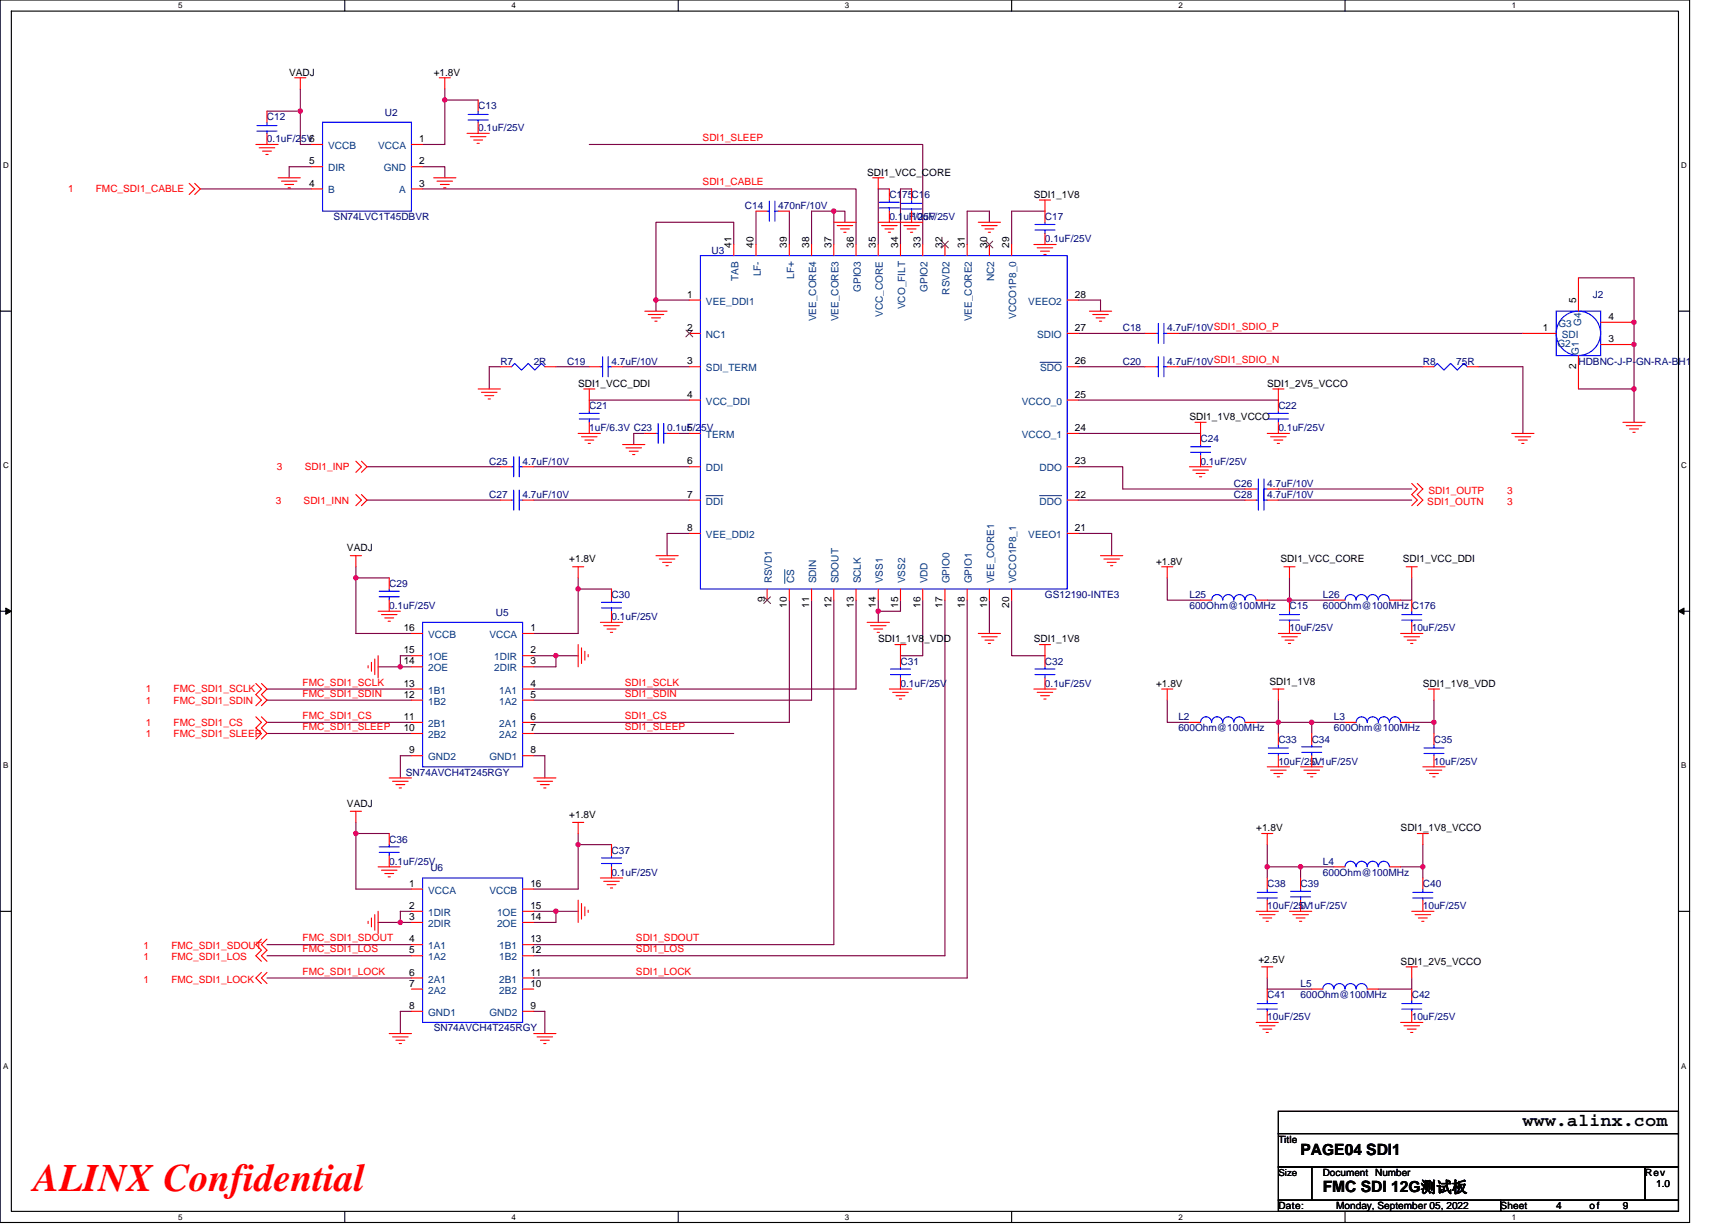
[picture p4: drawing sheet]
<svg xmlns="http://www.w3.org/2000/svg" width="297mm" height="210mm" viewBox="0 0 297 210" stroke-linecap="round" stroke-linejoin="round" font-family="sans-serif">
<path d="M0 0h289.6v209.5h-289.6zM1.9 1.9h285.8v205.7h-285.8z" fill="none" stroke="#000" stroke-width=".19"/>
<g fill="#fff">
<path d="M30.5 .2h.8v1.5h-.8z"/>
<path d="M30.5 207.8h.8v1.6h-.8z"/>
</g>
<path d="M59.1 0v1.9M59.1 207.6v1.9" fill="none" stroke="#000" stroke-width=".19"/>
<g fill="#fff">
<path d="M87.7 .2h.7v1.5h-.7z"/>
<path d="M87.7 207.8h.7v1.6h-.7z"/>
</g>
<path d="M116.2 0v1.9M116.2 207.6v1.9" fill="none" stroke="#000" stroke-width=".19"/>
<g fill="#fff">
<path d="M144.8 .2h.8v1.5h-.8z"/>
<path d="M144.8 207.8h.8v1.6h-.8z"/>
</g>
<path d="M173.4 0v1.9M173.4 207.6v1.9" fill="none" stroke="#000" stroke-width=".19"/>
<g fill="#fff">
<path d="M202 .2h.7v1.5h-.7z"/>
<path d="M202 207.8h.7v1.6h-.7z"/>
</g>
<path d="M230.5 0v1.9M230.5 207.6v1.9" fill="none" stroke="#000" stroke-width=".19"/>
<g fill="#fff">
<path d="M259.1 .2h.8v1.5h-.8z"/>
<path d="M259.1 207.8h.8v1.6h-.8z"/>
<path d="M.5 27.6h1v1.5h-1z"/>
<path d="M288.2 27.6h1v1.5h-1z"/>
<path d="M.5 79.1h1v1.5h-1z"/>
<path d="M288.2 79.1h1v1.5h-1z"/>
</g>
<path d="M0 53.3h1.9M287.7 53.3h1.9" fill="none" stroke="#000" stroke-width=".19"/>
<g fill="#fff">
<path d="M.5 130.5h.9v1.5h-.9z"/>
<path d="M288.2 130.5h.9v1.5h-.9z"/>
</g>
<path d="M0 104.8h1.9M287.7 104.8h1.9" fill="none" stroke="#000" stroke-width=".19"/>
<path d="M1 104.2l.9 .6-.9 .5zM287.7 104.8l.9-.6v1.1z" fill="#000" stroke="#000" stroke-width=".17"/>
<g fill="#fff">
<path d="M.5 181.9h.9v1.6h-.9z"/>
<path d="M288.2 181.9h.9v1.6h-.9z"/>
</g>
<path d="M0 156.2h1.9M287.7 156.2h1.9M219.1 190.5h68.6v3.8h-68.6zM219.1 194.3h68.6v5.7h-68.6zM219.1 200h5.7v5.7h-5.7zM219.1 205.7h38.1v1.9h-38.1zM224.8 200h57.2v5.7h-57.2zM257.2 205.7h30.5v1.9h-30.5zM282 200h5.7v5.7h-5.7z" fill="none" stroke="#000" stroke-width=".19"/>
<g fill="none" stroke="#800040" stroke-width=".19">
<path d="M45.8 19h5.7M51.5 19v5.8h1.9M51.5 15.2v3.8M76.2 17.1v7.7h-3.8M76.2 15.2v1.9h5.8M34.3 32.4h19.1M53.4 28.6h-3.8v1.9M72.4 28.6h3.8v1.9M72.4 32.4h74.3v9.5M101 24.8h57.2v17.1M129.6 36.2v5.7M135.3 36.2v5.7"/>
<path d="M142.9 36.2h-3.8v5.7M142.9 36.2h1.9v1.9M142.9 36.2v5.7M152.4 32.4h-1.9v9.5M156.2 32.4h-1.9v9.5M169.6 38.1v-1.9h-3.8v5.7M179.1 36.2h-5.7v5.7M112.4 51.4v1.9M112.4 51.4h5.7M125.8 41.9v-3.8h-13.4v13.3M184.8 51.4h3.8v1.9M184.8 57.1h11.5"/>
<path d="M202 57.1h59M270.5 47.6h9.6v19.1M85.8 62.9h-1.9v3.8M95.3 62.9h5.7M101 68.6h17.1M106.7 62.9h11.4M110.5 74.3h-1.9v1.9M116.2 74.3h1.9M184.8 74.3h21M184.8 68.6h34.3M184.8 62.9h11.5M202 62.9h41.9"/>
<path d="M253.4 62.9h7.6v11.4M270.5 66.7h9.6M280.1 66.7v5.7M61 97.2v1.9h5.7M61 99.1v9.5h9.5M62.9 80h22.9M62.9 85.7h22.9M91.5 80h26.6M91.5 85.7h26.6M99.1 99.1v1.9M118.1 91.4h-3.8v3.8M184.8 91.4h5.7v3.8"/>
<path d="M184.8 80h7.6v3.8h21M184.8 85.7h28.6M200.1 99.1v3.8h5.7M219.1 83.8h22.9M219.1 85.7h22.9M221 99.1v3.8M242 99.1v3.8h-1.9M45.8 118.1h24.7M64.8 114.3h3.8M68.6 114.3h1.9M70.5 112.4h-1.9v1.9M91.5 112.4h3.8v1.9h-3.8"/>
<path d="M95.3 112.4h3.8M99.1 101v7.6h-7.6M99.1 101h5.7M135.3 102.9v20.9h-43.8M139.1 102.9v17.1h-47.6M142.9 102.9v59h-51.4M146.7 102.9v15.2h-55.2M150.5 102.9v1.9M150.5 104.8v1.9M154.3 102.9v1.9h-3.8M158.2 102.9v9.5h-3.9M162 102.9v60.9h-70.5"/>
<path d="M165.8 102.9v64.7h-74.3M169.6 102.9v5.7M173.4 102.9v9.5h5.7M217.2 102.9h3.8M221 102.9h7.6M45.8 120h24.7M45.8 123.8h24.7M45.8 125.7h24.7M70.5 129.5h-1.9v3.8M91.5 125.7h34.3M91.5 129.5h1.9v3.8M200.1 120v3.8h3.8"/>
<path d="M215.3 123.8h3.8M219.1 120v3.8M219.1 123.8h5.7M219.1 123.8v1.9M224.8 123.8h5.7M224.8 123.8v1.9M242 123.8h3.8M245.8 120v5.7M61 141v1.9h5.7M61 142.9v9.5h9.5M64.8 158.1h3.8M70.5 156.2h-1.9v1.9h1.9"/>
<path d="M91.5 156.2h3.8M95.3 156.2h3.8M95.3 156.2v1.9h-3.8M99.1 144.8v7.6h-7.6M99.1 142.9v1.9M99.1 144.8h5.7M217.2 144.8v3.8M217.2 148.6v1.9M217.2 148.6h5.7M222.9 148.6v1.9M222.9 148.6h5.7M240.1 148.6h3.8"/>
<path d="M243.9 144.8v3.8M243.9 148.6v1.9M45.8 163.8h24.7M45.8 161.9h24.7M45.8 167.6h24.7M70.5 173.4h-1.9v3.8M91.5 173.4h1.9v3.8M217.2 167.6v1.9h7.6M242 167.6v1.9h-5.7"/>
</g>
<g fill="#f0f" stroke="#f0f" stroke-width=".19">
<circle cx="112.4" cy="51.4" r=".38"/>
<circle cx="150.5" cy="104.8" r=".38"/>
<circle cx="142.9" cy="36.2" r=".38"/>
<circle cx="280.1" cy="55.2" r=".38"/>
<circle cx="280.1" cy="59" r=".38"/>
<circle cx="280.1" cy="66.7" r=".38"/>
<circle cx="61" cy="99" r=".38"/>
<circle cx="99.1" cy="101" r=".38"/>
<circle cx="95.3" cy="112.4" r=".38"/>
<circle cx="68.6" cy="114.3" r=".38"/>
<circle cx="61" cy="142.9" r=".38"/>
<circle cx="99.1" cy="144.8" r=".38"/>
<circle cx="95.3" cy="156.2" r=".38"/>
<circle cx="68.6" cy="158.1" r=".38"/>
<circle cx="76.2" cy="17.1" r=".38"/>
<circle cx="51.5" cy="19" r=".38"/>
<circle cx="222.9" cy="148.6" r=".38"/>
<circle cx="217.2" cy="148.6" r=".38"/>
<circle cx="243.9" cy="148.6" r=".38"/>
<circle cx="245.8" cy="123.8" r=".38"/>
<circle cx="224.8" cy="123.8" r=".38"/>
<circle cx="219.1" cy="123.8" r=".38"/>
<circle cx="221" cy="102.9" r=".38"/>
</g>
<g fill="none" stroke="#f00" stroke-width=".19">
<path d="M45.8 19.1v1.9M50.5 13.3h1.9M51.5 13.3v1.9M75.3 13.3h1.9M76.2 13.3v1.9M82 17.1v1.9M32.4 31.4l1 1-1 .9M33.4 31.4l.9 1-.9 .9M43.9 24.8h3.8M44.4 25.3h2.7M45 25.9h1.5M45.6 26.5h.3"/>
<path d="M45.8 22.9v1.9M47.7 30.5h3.8M48.2 31.1h2.7M48.8 31.6h1.5M49.4 32.2h.4M53.4 32.4h1.9M53.4 28.6h1.9M53.4 24.8h1.9M70.5 24.8h1.9M70.5 28.6h1.9M70.5 32.4h1.9M74.3 30.5h3.8"/>
<path d="M74.9 31.1h2.7M75.5 31.6h1.5M76 32.2h.4M80 22.9h3.9M80.6 23.4h2.7M81.2 24h1.5M81.8 24.6h.3M82 21v1.9M129.6 36.2h1.9M133.4 36.2h1.9M142.9 38.1h3.8M143.5 38.7h2.7"/>
<path d="M144.1 39.2h1.5M144.6 39.8h.4M149.6 30.5h1.9M150.5 30.5v1.9M151.1 38.7h2.7M151.7 39.2h1.5M152.2 39.8h.4M152.4 32.4v1.9M152.4 36.2v1.9M154.9 38.7h2.7M155.5 39.2h1.5M156.1 39.8h.3"/>
<path d="M156.2 36.2v1.9M156.2 32.4v1.9M158.2 38.1h-7.7M167.7 38.1h3.8M168.3 38.7h2.6M168.8 39.2h1.5M169.4 39.8h.4M178.2 34.3h1.9M179.1 34.3v3.8M110.5 53.3h3.8M111.1 53.9h2.7M111.7 54.5h1.5"/>
<path d="M112.2 55.1h.4M118.1 51.4h2M118.1 57.1h2M125.8 41.9v1.9M129.6 41.9v1.9M135.3 41.9v1.9M139.1 41.9v1.9M142.9 41.9v1.9M146.7 41.9v1.9M150.5 41.9v1.9M154.3 41.9v1.9M158.2 41.9v1.9"/>
<path d="M162 41.9v1.9M165.8 41.9v1.9M169.6 41.9v1.9M173.4 41.9v1.9M177.2 41.9h3.8M177.8 42.5h2.6M178.3 43.1h1.6M178.9 43.6h.4M179.1 40v1.9M182.9 57.1h1.9M182.9 51.4h1.9M186.7 53.3h3.8"/>
<path d="M187.3 53.9h2.7M187.9 54.5h1.5M188.4 55.1h.4M196.3 57.1h1.9M200.1 57.1h1.9M261 57.1h5.7M270.5 47.6v5.7M274.4 59.1h5.7M274.4 55.2h5.7M61 79.1l1 .9-1 1M62 79.1l.9 .9-.9 1M82 66.7h3.8"/>
<path d="M82.5 67.2h2.7M83.1 67.8h1.5M83.7 68.4h.3M85.8 62.9h1.9M93.4 62.9h1.9M99.1 74.3h3.8M99.7 74.9h2.6M100.1 66.7h1.9M100.2 75.4h1.6M100.8 76h.4M101 66.7v3.8M101 62.9h1.9"/>
<path d="M101 72.4v1.9M104.8 62.9h1.9M106.7 76.2h3.8M107.3 76.8h2.7M107.9 77.3h1.5M108.4 77.9h.4M110.5 74.3h1.9M114.3 74.3h1.9M118.1 62.9h2M118.1 68.6h2M118.1 74.3h2M182.9 74.3h1.9"/>
<path d="M182.9 68.6h1.9M182.9 62.9h1.9M196.3 62.9h1.9M200.1 62.9h1.9M204.8 72.4h1.9M205.8 72.4v3.8M205.8 78.1v1.9M217.2 74.3h3.8M217.8 74.9h2.6M218.2 66.7h1.9M218.4 75.4h1.5M218.9 76h.4"/>
<path d="M219.1 72.4v1.9M219.1 66.7v3.8M243.9 62.9h1.9M251.5 62.9h1.9M259.1 74.3h3.8M259.7 74.9h2.7M260.3 75.4h1.5M260.8 76h.4M270.5 61v5.7M278.2 72.4h3.8M278.7 73h2.7M279.3 73.5h1.5"/>
<path d="M279.9 74.1h.4M60 95.2h2M61 95.2v2M61 84.8l1 .9-1 1M62 84.8l.9 .9-.9 1M66.7 99.1v1.9M85.8 80h1.9M85.8 85.7h1.9M89.6 80h1.9M89.6 85.7h1.9M98.1 97.2h2M99.1 97.2v1.9"/>
<path d="M112.4 95.2h3.8M113 95.8h2.7M113.6 96.4h1.5M114.1 97h.4M118.1 80h2M118.1 85.7h2M118.1 91.4h2M182.9 91.4h1.9M182.9 85.7h1.9M182.9 80h1.9M188.6 95.2h3.8M189.2 95.8h2.7"/>
<path d="M189.8 96.4h1.5M190.3 97h.4M199.1 97.2h1.9M200.1 97.2v1.9M203.9 80h3.8M204.4 80.6h2.7M205 81.2h1.5M205.6 81.7h.4M213.4 83.8h1.9M213.4 85.7h1.9M217.2 83.8h1.9M217.2 85.7h1.9"/>
<path d="M220.1 97.2h1.9M221 97.2v1.9M241 97.2h1.9M242 97.2v1.9M242 82.9l.9 .9-.9 1 .9 .9-.9 1M242.9 82.9l1 .9-1 1 1 .9-1 1M43.9 117.2l.9 .9-.9 1 .9 .9-.9 1M44.8 117.2l1 .9-1 1 1 .9-1 1M63.1 114.1v.4M63.7 113.5v1.6M64.2 113v2.6M64.8 104.8h3.8"/>
<path d="M64.8 112.4v3.8M65.4 105.3h2.6M66 105.9h1.5M66.5 106.5h.4M66.7 102.9v1.9M70.5 118.1h1.9M70.5 114.3h1.9M70.5 112.4h1.9M70.5 108.6h1.9M89.6 108.6h1.9M89.6 112.4h1.9M89.6 114.3h1.9"/>
<path d="M89.6 118.1h1.9M99.1 110.5v3.8M99.7 111.1v2.6M100.2 111.6v1.6M100.8 112.2v.4M102.9 106.7h3.8M103.5 107.3h2.6M104.1 107.8h1.5M104.6 108.4h.4M104.8 101v1.9M104.8 104.8v1.9M131.5 101v1.9"/>
<path d="M135.3 101v1.9M139.1 101v1.9M142.9 101v1.9M146.7 101v1.9M148.6 106.7h3.8M149.2 107.3h2.7M149.8 107.8h1.5M150.3 108.4h.4M150.5 101v1.9M152.4 118.1h3.8M153 118.7h2.7M153.4 110.5h1.9"/>
<path d="M153.6 119.3h1.5M154.2 119.8h.3M154.3 110.5v3.8M154.3 101v1.9M154.3 116.2v1.9M158.2 101v1.9M162 101v1.9M165.8 101v1.9M167.7 108.6h3.8M168.3 109.2h2.6M168.8 109.7h1.5M169.4 110.3h.4"/>
<path d="M169.6 101v1.9M173.4 101v1.9M177.2 118.1h3.8M177.8 118.7h2.6M178.2 110.5h1.9M178.3 119.3h1.6M178.9 119.8h.4M179.1 110.5v3.8M179.1 116.2v1.9M199.1 118.1h1.9M200.1 118.1v1.9M205.8 102.9h1.9"/>
<path d="M215.3 102.9h1.9M218.2 118.1h1.9M219.1 118.1v1.9M219.1 108.6h3.8M219.7 109.2h2.7M220.3 109.7h1.5M220.8 110.3h.4M221 106.7v1.9M221 102.9v1.9M228.6 102.9h1.9M238.2 102.9h1.9M240.1 108.6h3.8"/>
<path d="M240.6 109.2h2.7M241.2 109.7h1.5M241.8 110.3h.4M242 106.7v1.9M242 102.9v1.9M244.8 118.1h1.9M245.8 118.1v1.9M43.9 122.9l.9 .9-.9 1 .9 .9-.9 1M44.8 122.9l1 .9-1 1 1 .9-1 1M60 139.1h2M61 139.1v1.9M66.7 133.3h3.8"/>
<path d="M67.3 133.9h2.7M67.9 134.5h1.5M68.4 135.1h.4M70.5 129.5h1.9M70.5 125.7h1.9M70.5 123.8h1.9M70.5 120h1.9M89.6 120h1.9M89.6 123.8h1.9M89.6 125.7h1.9M89.6 129.5h1.9M91.5 133.3h3.8"/>
<path d="M92.1 133.9h2.6M92.6 134.5h1.5M93.2 135.1h.4M203.9 123.8h1.9M213.4 123.8h1.9M217.2 131.4h3.8M217.8 132h2.6M218.4 132.6h1.5M218.9 133.2h.4M219.1 129.5v1.9M219.1 125.7v1.9M222.9 131.4h3.8"/>
<path d="M223.5 132h2.7M224.1 132.6h1.5M224.6 133.2h.4M224.8 125.7v1.9M224.8 129.5v1.9M230.5 123.8h1.9M240.1 123.8h1.9M243.9 131.4h3.8M244.5 132h2.6M245 132.6h1.5M245.6 133.2h.4M245.8 129.5v1.9"/>
<path d="M245.8 125.7v1.9M63.1 157.9v.4M63.7 157.4v1.5M64.2 156.8v2.6M64.8 148.6h3.8M64.8 156.2v3.8M65.4 149.2h2.6M66 149.7h1.5M66.5 150.3h.4M66.7 142.9v1.9M66.7 146.7v1.9M70.5 152.4h1.9"/>
<path d="M70.5 156.2h1.9M70.5 158.1h1.9M89.6 158.1h1.9M89.6 156.2h1.9M89.6 152.4h1.9M98.1 141h2M99.1 141v1.9M99.1 154.3v3.8M99.7 154.9v2.6M100.2 155.4v1.6M100.8 156v.4M102.9 150.5h3.8"/>
<path d="M103.5 151.1h2.6M104.1 151.6h1.5M104.6 152.2h.4M104.8 144.8v1.9M104.8 148.6v1.9M215.3 156.2h3.8M215.9 156.8h2.6M216.3 142.9h1.9M216.4 157.4h1.6M217 157.9h.4M217.2 142.9v1.9M217.2 154.3v1.9"/>
<path d="M217.2 150.5v1.9M221 156.2h3.8M221.6 156.8h2.7M222.2 157.4h1.5M222.7 157.9h.4M222.9 150.5v1.9M222.9 154.3v1.9M228.6 148.6h1.9M238.2 148.6h1.9M242 156.2h3.8M242.5 156.8h2.7M242.9 142.9h1.9"/>
<path d="M243.1 157.4h1.5M243.7 157.9h.4M243.9 154.3v1.9M243.9 150.5v1.9M243.9 142.9v1.9M44.8 161l-.9 .9 .9 1-.9 .9 .9 1M44.8 166.7l-.9 .9 .9 1M45.8 161l-1 .9 1 1-1 .9 1 1M45.8 166.7l-1 .9 1 1M66.7 177.2h3.8M67.3 177.7h2.7M67.9 178.3h1.5"/>
<path d="M68.4 178.9h.4M70.5 161.9h1.9M70.5 163.8h1.9M70.5 167.6h1.9M70.5 169.5h1.9M70.5 173.4h1.9M89.6 173.4h1.9M89.6 169.5h1.9M89.6 167.6h1.9M89.6 163.8h1.9M89.6 161.9h1.9M91.5 177.2h3.8"/>
<path d="M92.1 177.7h2.6M92.6 178.3h1.5M93.2 178.9h.4M215.3 175.3h3.8M215.9 175.8h2.6M216.3 165.7h1.9M216.4 176.4h1.6M217 177h.4M217.2 165.7v1.9M217.2 173.4v1.9M217.2 169.5v1.9M224.8 169.5h1.9"/>
<path d="M234.4 169.5h1.9M240.1 175.3h3.8M240.6 175.8h2.7M241 165.7h1.9M241.2 176.4h1.5M241.8 177h.4M242 165.7v1.9M242 173.4v1.9M242 169.5v1.9"/>
</g>
<g fill="none" stroke="#00f" stroke-width=".19">
<path d="M80.2 19.6h3.5M82 19.1v.5M44 21.5h3.5M44 22.5h3.5M45.8 22.5v.4M45.8 21v.5M55.3 21h15.2v15.2h-15.2zM80.2 20.6h3.5M82 20.6v.4M131.5 36.2h.4M131.9 34.5v3.4M132.8 36.2h.6"/>
<path d="M132.8 34.5v3.4M150.7 35.6h3.5M150.7 34.7h3.5M152.4 34.3v.4M152.4 35.6v.6M154.5 34.9h3.5M154.5 35.8h3.5M156.2 35.8v.4M156.2 34.3v.6M177.4 39.4h3.4M177.4 38.5h3.4M179.1 38.1v.4"/>
<path d="M179.1 39.4v.6M120.1 43.8h62.8v57.2h-62.8zM198.2 57.1h.3M198.5 55.4v3.5M199.5 57.1h.6M199.5 55.4v3.5M266.7 53.3h7.7v7.7h-7.7zM87.7 62.9l.5-.6 1.2 1.1 1.1-1.1 1.2 1.1 1.1-1.1 .6 .6M88.1 78.3v3.4M89 78.3v3.4M99.3 71.8h3.4M99.3 70.9h3.4"/>
<path d="M101 70.5v.4M101 71.8v.6M102.9 62.9h.4M103.3 61.2v3.4M104.2 62.9h.6M104.2 61.2v3.4M112.4 74.3h.4M112.8 72.6v3.4M113.8 74.3h.5M113.8 72.6v3.4M198.2 62.9h.3M198.5 61.2v3.4"/>
<path d="M199.5 62.9h.6M199.5 61.2v3.4M204.1 77.5h3.4M204.1 76.6h3.4M205.8 76.2v.4M205.8 77.5v.6M217.4 71.8h3.4M217.4 70.9h3.4M219.1 70.5v.4M219.1 71.8v.6M245.8 62.9l.6-.6 1.1 1.1 1.1-1.1 1.2 1.1 1.1-1.1 .6 .6M87.7 80h.4"/>
<path d="M87.7 85.7h.4M88.1 84v3.4M89 84v3.4M89 80h.6M89 85.7h.6M215.3 83.8h.4M215.3 85.7h.4M215.7 82.1v3.4M215.7 84v3.4M216.6 83.8h.6M216.6 85.7h.6M216.6 82.1v3.4"/>
<path d="M216.6 84v3.4M65 102.3h3.4M65 101.3h3.4M66.7 101v.3M66.7 102.3v.6M72.4 106.7h17.2v24.7h-17.2zM103.1 104.2h3.4M103.1 103.3h3.4M104.8 102.9v.4M104.8 104.2v.6M152.6 115.6h3.5M152.6 114.7h3.5"/>
<path d="M154.3 114.3v.4M154.3 115.6v.6M177.4 115.6h3.4M177.4 114.7h3.4M179.1 114.3v.4M179.1 115.6v.6M207.7 102.8a.94 .94 0 0 1 .9-.9 .94 .94 0 0 1 1 .9 .95 .95 0 0 1 .9-.9 .95 .95 0 0 1 1 .9M211.5 102.8a.94 .94 0 0 1 .9-.9 .94 .94 0 0 1 1 .9 .95 .95 0 0 1 .9-.9 .95 .95 0 0 1 1 .9M219.3 105.3h3.4M219.3 106.3h3.4M221 106.3v.4M221 104.8v.5"/>
<path d="M230.5 102.8a.94 .94 0 0 1 1-.9 .94 .94 0 0 1 .9 .9M232.4 102.8a.94 .94 0 0 1 1-.9 .94 .94 0 0 1 .9 .9 .95 .95 0 0 1 1-.9 .95 .95 0 0 1 .9 .9M236.3 102.8a.94 .94 0 0 1 .9-.9 .94 .94 0 0 1 .9 .9M240.3 105.3h3.4M240.3 106.3h3.4M242 106.3v.4M242 104.8v.5M205.8 123.8a.94 .94 0 0 1 .9-.9 .94 .94 0 0 1 1 .9M207.7 123.8a.94 .94 0 0 1 .9-.9 .94 .94 0 0 1 1 .9 .95 .95 0 0 1 .9-.9 .95 .95 0 0 1 1 .9M211.5 123.8a.94 .94 0 0 1 .9-.9 .94 .94 0 0 1 1 .9M217.4 128.2h3.4M217.4 129.2h3.4"/>
<path d="M219.1 129.2v.3M219.1 127.6v.6M223.1 129h3.4M223.1 128h3.4M224.8 127.6v.4M224.8 129v.5M232.4 123.8a.94 .94 0 0 1 1-.9 .94 .94 0 0 1 .9 .9 .95 .95 0 0 1 1-.9 .95 .95 0 0 1 .9 .9M236.3 123.8a.94 .94 0 0 1 .9-.9 .94 .94 0 0 1 .9 .9 .95 .95 0 0 1 1-.9 .95 .95 0 0 1 .9 .9M244.1 128.2h3.4M244.1 129.2h3.4M245.8 129.2v.3M245.8 127.6v.6"/>
<path d="M65 146.1h3.4M65 145.2h3.4M66.7 144.8v.4M66.7 146.1v.6M72.4 150.5h17.2v24.8h-17.2zM103.1 148h3.4M103.1 147.1h3.4M104.8 146.7v.4M104.8 148v.6M215.5 153h3.4M215.5 153.9h3.4M217.2 153.9v.4"/>
<path d="M217.2 152.4v.6M221.2 153.7h3.4M221.2 152.8h3.4M222.9 152.4v.4M222.9 153.7v.6M230.5 148.6a.94 .94 0 0 1 1-1 .94 .94 0 0 1 .9 1M232.4 148.6a.94 .94 0 0 1 1-1 .94 .94 0 0 1 .9 1 .95 .95 0 0 1 1-1 .95 .95 0 0 1 .9 1M236.3 148.6a.94 .94 0 0 1 .9-1 .94 .94 0 0 1 .9 1M242.2 153h3.4M242.2 153.9h3.4M243.9 153.9v.4M243.9 152.4v.6"/>
<path d="M215.5 172h3.4M215.5 173h3.4M217.2 173v.4M217.2 171.4v.6M226.7 169.5a.94 .94 0 0 1 1-.9 .94 .94 0 0 1 .9 .9M228.6 169.5a.94 .94 0 0 1 1-.9 .94 .94 0 0 1 .9 .9 .95 .95 0 0 1 1-.9 .95 .95 0 0 1 .9 .9M232.4 169.5a.94 .94 0 0 1 1-.9 .94 .94 0 0 1 .9 .9M240.3 172h3.4M240.3 173h3.4M242 173v.4M242 171.4v.6"/>
<circle cx="270.5" cy="57.1" r="3.8"/>
</g>
<path d="M117.6 56.6l1.1 1.1M118.7 56.6l-1.1 1.1M161.4 41.3l1.2 1.2M162.5 41.3l-1.1 1.2M169 41.3l1.2 1.2M170.2 41.3l-1.2 1.2M130.9 102.3l1.2 1.2M132.1 102.3l-1.2 1.2" fill="none" stroke="#804000" stroke-width=".17"/>
<path d="M178.3 62.1h3.7M121 85h2.9M134.5 97.6v2.4M178.2 85h3.8" fill="none" stroke="#004080" stroke-width=".17"/>
<text font-size="6.7" fill="#f00" x="5.8" y="204.1">ALINX Confidential</text>
<text font-size="3" x="261" y="193.1">www.alinx.com</text>
<g font-size="2.7">
<text x="222.9" y="197.9">PAGE04 SDI1</text>
<text x="226.7" y="204.4">FMC SDI 12G测试板</text>
</g>
<g font-size="1.7">
<text x="49.6" y="13">VADJ</text>
<text x="74.3" y="13">+1.8V</text>
<text x="53" y="28.2">5</text>
<text x="71.9" y="28.2">2</text>
<text x="71.9" y="24.4">1</text>
<text x="53" y="32">4</text>
<text x="71.9" y="32">3</text>
<text x="148.6" y="30.1">SDI1_VCC_CORE</text>
<text x="177.2" y="33.9">SDI1_1V8</text>
<text x="125.4" y="42.5" transform="rotate(-90 125.4 42.5)">41</text>
<text x="129.2" y="42.5" transform="rotate(-90 129.2 42.5)">40</text>
<text x="134.9" y="42.5" transform="rotate(-90 134.9 42.5)">39</text>
<text x="138.7" y="42.5" transform="rotate(-90 138.7 42.5)">38</text>
<text x="142.5" y="42.5" transform="rotate(-90 142.5 42.5)">37</text>
<text x="146.3" y="42.5" transform="rotate(-90 146.3 42.5)">36</text>
<text x="150.1" y="42.5" transform="rotate(-90 150.1 42.5)">35</text>
<text x="153.9" y="42.5" transform="rotate(-90 153.9 42.5)">34</text>
<text x="157.8" y="42.5" transform="rotate(-90 157.8 42.5)">33</text>
<text x="161.6" y="42.5" transform="rotate(-90 161.6 42.5)">32</text>
<text x="165.4" y="42.5" transform="rotate(-90 165.4 42.5)">31</text>
<text x="169.2" y="42.5" transform="rotate(-90 169.2 42.5)">30</text>
<text x="173" y="42.5" transform="rotate(-90 173 42.5)">29</text>
<text x="117.8" y="51">1</text>
<text x="184.3" y="51">28</text>
<text x="270.1" y="52" transform="rotate(-90 270.1 52)">5</text>
<text x="117.8" y="56.7">2</text>
<text x="184.3" y="56.7">27</text>
<text x="264.5" y="56.7">1</text>
<text x="275.7" y="58.7">3</text>
<text x="275.7" y="54.8">4</text>
<text x="117.8" y="62.5">3</text>
<text x="184.3" y="62.5">26</text>
<text x="270.1" y="63.2" transform="rotate(-90 270.1 63.2)">2</text>
<text x="99.1" y="66.3">SDI1_VCC_DDI</text>
<text x="117.8" y="68.2">4</text>
<text x="184.3" y="68.2">25</text>
<text x="217.2" y="66.3">SDI1_2V5_VCCO</text>
<text x="117.8" y="73.9">5</text>
<text x="184.3" y="73.9">24</text>
<text x="203.9" y="72">SDI1_1V8_VCCO</text>
<text x="117.8" y="79.6">6</text>
<text x="184.3" y="79.6">23</text>
<text x="117.8" y="85.3">7</text>
<text x="184.3" y="85.3">22</text>
<text x="59.5" y="94.5">VADJ</text>
<text x="117.8" y="91">8</text>
<text x="184.3" y="91">21</text>
<text x="97.6" y="96.4">+1.8V</text>
<text x="198.2" y="96.8">+1.8V</text>
<text x="219.5" y="96.4">SDI1_VCC_CORE</text>
<text x="240.4" y="96.4">SDI1_VCC_DDI</text>
<text x="131.1" y="103.3" transform="rotate(-90 131.1 103.3)">9</text>
<text x="134.9" y="104.2" transform="rotate(-90 134.9 104.2)">10</text>
<text x="138.7" y="104.2" transform="rotate(-90 138.7 104.2)">11</text>
<text x="142.5" y="104.2" transform="rotate(-90 142.5 104.2)">12</text>
<text x="146.3" y="104.2" transform="rotate(-90 146.3 104.2)">13</text>
<text x="150.1" y="104.2" transform="rotate(-90 150.1 104.2)">14</text>
<text x="153.9" y="104.2" transform="rotate(-90 153.9 104.2)">15</text>
<text x="157.8" y="104.2" transform="rotate(-90 157.8 104.2)">16</text>
<text x="161.6" y="104.2" transform="rotate(-90 161.6 104.2)">17</text>
<text x="165.4" y="104.2" transform="rotate(-90 165.4 104.2)">18</text>
<text x="169.2" y="104.2" transform="rotate(-90 169.2 104.2)">19</text>
<text x="173" y="104.2" transform="rotate(-90 173 104.2)">20</text>
<text x="69.2" y="113.9">14</text>
<text x="69.2" y="112">15</text>
<text x="69.2" y="108.2">16</text>
<text x="90.9" y="112">2</text>
<text x="90.9" y="113.9">3</text>
<text x="90.9" y="108.2">1</text>
<text x="150.5" y="110.1">SDI1_1V8_VDD</text>
<text x="177.2" y="110.1">SDI1_1V8</text>
<text x="69.2" y="119.6">12</text>
<text x="69.2" y="117.7">13</text>
<text x="90.9" y="117.7">4</text>
<text x="90.9" y="119.6">5</text>
<text x="198.2" y="117.8">+1.8V</text>
<text x="217.6" y="117.4">SDI1_1V8</text>
<text x="243.9" y="117.8">SDI1_1V8_VDD</text>
<text x="69.2" y="125.3">10</text>
<text x="69.2" y="123.4">11</text>
<text x="90.9" y="123.4">6</text>
<text x="90.9" y="125.3">7</text>
<text x="70.1" y="129.1">9</text>
<text x="90.9" y="129.1">8</text>
<text x="59.5" y="138.3">VADJ</text>
<text x="97.6" y="140.2">+1.8V</text>
<text x="215.3" y="142.5">+1.8V</text>
<text x="240.1" y="142.5">SDI1_1V8_VCCO</text>
<text x="70.1" y="152">1</text>
<text x="70.1" y="155.8">2</text>
<text x="90.9" y="155.8">15</text>
<text x="90.9" y="152">16</text>
<text x="70.1" y="157.7">3</text>
<text x="70.1" y="161.5">4</text>
<text x="90.9" y="157.7">14</text>
<text x="90.9" y="161.5">13</text>
<text x="70.1" y="163.4">5</text>
<text x="70.1" y="167.2">6</text>
<text x="90.9" y="167.2">11</text>
<text x="90.9" y="163.4">12</text>
<text x="215.7" y="165">+2.5V</text>
<text x="240.1" y="165.4">SDI1_2V5_VCCO</text>
<text x="70.1" y="169.1">7</text>
<text x="70.1" y="173">8</text>
<text x="90.9" y="169.1">10</text>
<text x="90.9" y="173">9</text>
<text x="219.1" y="195.9">Title</text>
<text x="219.1" y="201.5">Size</text>
<text x="226.7" y="201.6">Document Number</text>
<text x="282" y="201.6">Rev</text>
<text x="283.9" y="203.5">1.0</text>
<text x="219.1" y="207.3">Date:</text>
<text x="229" y="207.3">Monday, September 05, 2022</text>
<text x="257.2" y="207.3">Sheet</text>
<text x="266.7" y="207.3">4</text>
<text x="272.5" y="207.3">of</text>
<text x="278.2" y="207.3">9</text>
</g>
<g font-size="1.7" fill="#000080">
<text x="45.8" y="20.6">C12</text>
<text x="66" y="19.8">U2</text>
<text x="82" y="18.7">C13</text>
<text x="82" y="22.5">0.1uF/25V</text>
<text x="45.8" y="24.4">0.1uF/25V6</text>
<text x="127.7" y="35.8">C14</text>
<text x="133.4" y="35.8">470nF/10V</text>
<text x="152.4" y="33.9">C175C16</text>
<text x="57.2" y="37.7">SN74LVC1T45DBVR</text>
<text x="152.4" y="37.7">0.1uF/25V</text>
<text x="156.2" y="37.7">10uF/25V</text>
<text x="179.1" y="37.7">C17</text>
<text x="179.1" y="41.6">0.1uF/25V</text>
<text x="122" y="43.5">U3</text>
<text x="273" y="51.1">J2</text>
<text x="192.4" y="56.8">C18</text>
<text x="200.1" y="56.8">4.7uF/10VSDI1_SDIO_P</text>
<text x="85.8" y="62.5">R7</text>
<text x="91.5" y="62.5">2R</text>
<text x="97.2" y="62.5">C19</text>
<text x="104.8" y="62.5">4.7uF/10V</text>
<text x="192.4" y="62.5">C20</text>
<text x="200.1" y="62.5">4.7uF/10VSDI1_SDIO_N</text>
<text x="243.9" y="62.5">R8</text>
<text x="249.6" y="62.5">75R</text>
<text x="270.5" y="62.5">HDBNC-J-P-GN-RA-BH1</text>
<text x="101" y="70.1">C21</text>
<text x="219.1" y="70.1">C22</text>
<text x="101" y="73.9">1uF/6.3V C23</text>
<text x="114.3" y="73.9">0.1uF/25V</text>
<text x="205.8" y="75.8">C24</text>
<text x="219.1" y="73.9">0.1uF/25V</text>
<text x="83.9" y="79.7">C25</text>
<text x="89.6" y="79.7">4.7uF/10V</text>
<text x="205.8" y="79.7">0.1uF/25V</text>
<text x="211.5" y="83.5">C26</text>
<text x="217.2" y="83.5">4.7uF/10V</text>
<text x="83.9" y="85.4">C27</text>
<text x="89.6" y="85.4">4.7uF/10V</text>
<text x="211.5" y="85.4">C28</text>
<text x="217.2" y="85.4">4.7uF/10V</text>
<text x="66.7" y="100.6">C29</text>
<text x="66.7" y="104.4">0.1uF/25V</text>
<text x="85" y="105.6">U5</text>
<text x="104.8" y="102.5">C30</text>
<text x="104.8" y="106.3">0.1uF/25V</text>
<text x="179.1" y="102.5">GS12190-INTE3</text>
<text x="203.9" y="102.5">L25</text>
<text x="203.9" y="104.4">600Ohm@100MHz</text>
<text x="221" y="104.4">C15</text>
<text x="226.7" y="102.5">L26</text>
<text x="226.7" y="104.4">600Ohm@100MHz C176</text>
<text x="154.3" y="113.9">C31</text>
<text x="179.1" y="113.9">C32</text>
<text x="221" y="108.2">10uF/25V</text>
<text x="242" y="108.2">10uF/25V</text>
<text x="154.3" y="117.8">0.1uF/25V</text>
<text x="179.1" y="117.8">0.1uF/25V</text>
<text x="202" y="123.5">L2</text>
<text x="202" y="125.4">600Ohm@100MHz</text>
<text x="228.6" y="123.5">L3</text>
<text x="228.6" y="125.4">600Ohm@100MHz</text>
<text x="219.1" y="127.3">C33</text>
<text x="219.1" y="131.1">10uF/25V</text>
<text x="224.8" y="127.3">C34</text>
<text x="224.8" y="131.1">0.1uF/25V</text>
<text x="245.8" y="127.3">C35</text>
<text x="245.8" y="131.1">10uF/25V</text>
<text x="69.6" y="133">SN74AVCH4T245RGY</text>
<text x="66.7" y="144.4">C36</text>
<text x="66.7" y="148.2">0.1uF/25V</text>
<text x="73.8" y="149.4">U6</text>
<text x="104.8" y="146.3">C37</text>
<text x="226.7" y="148.2">L4</text>
<text x="104.8" y="150.1">0.1uF/25V</text>
<text x="217.2" y="152">C38</text>
<text x="217.2" y="155.9">10uF/25V</text>
<text x="222.9" y="152">C39</text>
<text x="222.9" y="155.9">0.1uF/25V</text>
<text x="226.7" y="150.1">600Ohm@100MHz</text>
<text x="243.9" y="152">C40</text>
<text x="243.9" y="155.9">10uF/25V</text>
<text x="217.2" y="171.1">C41</text>
<text x="222.9" y="169.2">L5</text>
<text x="222.9" y="171.1">600Ohm@100MHz</text>
<text x="242" y="171.1">C42</text>
<text x="74.3" y="176.8">SN74AVCH4T245RGY</text>
<text x="217.2" y="174.9">10uF/25V</text>
<text x="242" y="174.9">10uF/25V</text>
</g>
<g font-size="1.7" fill="#004080">
<text x="56.2" y="29.4">DIR</text>
<text x="56.2" y="25.5">VCCB</text>
<text x="64.8" y="25.5">VCCA</text>
<text x="65.8" y="29.4">GND</text>
<text x="56.2" y="33.2">B</text>
<text x="68.4" y="33.2">A</text>
<text x="130.4" y="47.3" transform="rotate(-90 130.4 47.3)">LF-</text>
<text x="136.1" y="47.8" transform="rotate(-90 136.1 47.8)">LF+</text>
<text x="121" y="52.2">VEE_DDI1</text>
<text x="126.6" y="48.1" transform="rotate(-90 126.6 48.1)">TAB</text>
<text x="147.5" y="50" transform="rotate(-90 147.5 50)">GPIO3</text>
<text x="155.1" y="53" transform="rotate(-90 155.1 53)">VCO_FILT</text>
<text x="159" y="50" transform="rotate(-90 159 50)">GPIO2</text>
<text x="162.8" y="50.5" transform="rotate(-90 162.8 50.5)">RSVD2</text>
<text x="170.4" y="48.2" transform="rotate(-90 170.4 48.2)">NC2</text>
<text x="176.3" y="52.2">VEEO2</text>
<text x="121" y="57.9">NC1</text>
<text x="139.9" y="55.1" transform="rotate(-90 139.9 55.1)">VEE_CORE4</text>
<text x="143.7" y="55.1" transform="rotate(-90 143.7 55.1)">VEE_CORE3</text>
<text x="151.3" y="54.3" transform="rotate(-90 151.3 54.3)">VCC_CORE</text>
<text x="166.6" y="55.1" transform="rotate(-90 166.6 55.1)">VEE_CORE2</text>
<text x="174.2" y="54.7" transform="rotate(-90 174.2 54.7)">VCCO1P8_0</text>
<text x="177.8" y="57.9">SDIO</text>
<text x="266.9" y="59.5">G2</text>
<text x="267.1" y="56">G3</text>
<text x="267.7" y="57.9">SDI</text>
<text x="271" y="55.8" transform="rotate(-90 271 55.8)">G4</text>
<text x="121" y="63.6">SDI_TERM</text>
<text x="178.3" y="63.6">SDO</text>
<text x="270.6" y="60.8" transform="rotate(-90 270.6 60.8)">G1</text>
<text x="121" y="69.4">VCC_DDI</text>
<text x="175.1" y="69.4">VCCO_0</text>
<text x="121" y="75.1">TERM</text>
<text x="175.1" y="75.1">VCCO_1</text>
<text x="121" y="80.8">DDI</text>
<text x="178.2" y="80.8">DDO</text>
<text x="121" y="86.5">DDI</text>
<text x="178.2" y="86.5">DDO</text>
<text x="121" y="92.2">VEE_DDI2</text>
<text x="176.3" y="92.2">VEEO1</text>
<text x="132.3" y="100" transform="rotate(-90 132.3 100)">RSVD1</text>
<text x="136.1" y="100" transform="rotate(-90 136.1 100)">CS</text>
<text x="139.9" y="100" transform="rotate(-90 139.9 100)">SDIN</text>
<text x="143.7" y="100" transform="rotate(-90 143.7 100)">SDOUT</text>
<text x="147.5" y="100" transform="rotate(-90 147.5 100)">SCLK</text>
<text x="151.3" y="100" transform="rotate(-90 151.3 100)">VSS1</text>
<text x="155.1" y="100" transform="rotate(-90 155.1 100)">VSS2</text>
<text x="159" y="100" transform="rotate(-90 159 100)">VDD</text>
<text x="162.8" y="100" transform="rotate(-90 162.8 100)">GPIO0</text>
<text x="166.6" y="100" transform="rotate(-90 166.6 100)">GPIO1</text>
<text x="170.4" y="100" transform="rotate(-90 170.4 100)">VEE_CORE1</text>
<text x="174.2" y="100" transform="rotate(-90 174.2 100)">VCCO1P8_1</text>
<text x="73.4" y="113.2">1OE</text>
<text x="73.4" y="109.4">VCCB</text>
<text x="83.9" y="109.4">VCCA</text>
<text x="84.7" y="113.2">1DIR</text>
<text x="73.4" y="118.9">1B1</text>
<text x="73.4" y="115.1">2OE</text>
<text x="84.7" y="115.1">2DIR</text>
<text x="85.6" y="118.9">1A1</text>
<text x="73.4" y="124.6">2B1</text>
<text x="73.4" y="120.8">1B2</text>
<text x="85.6" y="120.8">1A2</text>
<text x="85.6" y="124.6">2A1</text>
<text x="73.4" y="130.3">GND2</text>
<text x="73.4" y="126.5">2B2</text>
<text x="83.9" y="130.3">GND1</text>
<text x="85.6" y="126.5">2A2</text>
<text x="73.4" y="153.2">VCCA</text>
<text x="83.9" y="153.2">VCCB</text>
<text x="73.4" y="157">1DIR</text>
<text x="73.4" y="158.9">2DIR</text>
<text x="85.2" y="158.9">2OE</text>
<text x="85.2" y="157">1OE</text>
<text x="73.4" y="162.7">1A1</text>
<text x="73.4" y="164.6">1A2</text>
<text x="85.6" y="164.6">1B2</text>
<text x="85.6" y="162.7">1B1</text>
<text x="73.4" y="168.4">2A1</text>
<text x="73.4" y="170.3">2A2</text>
<text x="85.6" y="170.3">2B2</text>
<text x="85.6" y="168.4">2B1</text>
<text x="73.4" y="174.1">GND1</text>
<text x="83.9" y="174.1">GND2</text>
</g>
<g font-size="1.7" fill="#f00">
<text x="120.4" y="24.2">SDI1_SLEEP</text>
<text x="11.7" y="33">1</text>
<text x="16.4" y="33">FMC_SDI1_CABLE</text>
<text x="120.4" y="31.8">SDI1_CABLE</text>
<text x="47.5" y="80.6">3</text>
<text x="52.2" y="80.6">SDI1_INP</text>
<text x="47.3" y="86.3">3</text>
<text x="52" y="86.3">SDI1_INN</text>
<text x="244.6" y="86.5">SDI1_OUTN</text>
<text x="244.8" y="84.6">SDI1_OUTP</text>
<text x="258.4" y="86.5">3</text>
<text x="258.4" y="84.6">3</text>
<text x="25" y="118.7">1</text>
<text x="29.8" y="118.7">FMC_SDI1_SCLK</text>
<text x="51.9" y="119.4">FMC_SDI1_SDIN</text>
<text x="51.9" y="117.5">FMC_SDI1_SCLK</text>
<text x="107.1" y="119.4">SDI1_SDIN</text>
<text x="107.1" y="117.5">SDI1_SCLK</text>
<text x="25" y="120.6">1</text>
<text x="25" y="124.4">1</text>
<text x="29.8" y="120.6">FMC_SDI1_SDIN</text>
<text x="29.8" y="124.4">FMC_SDI1_CS</text>
<text x="51.9" y="123.2">FMC_SDI1_CS</text>
<text x="51.9" y="125.1">FMC_SDI1_SLEEP</text>
<text x="107.1" y="123.2">SDI1_CS</text>
<text x="107.1" y="125.1">SDI1_SLEEP</text>
<text x="25" y="126.3">1</text>
<text x="29.8" y="126.3">FMC_SDI1_SLEEP</text>
<text x="51.9" y="161.3">FMC_SDI1_SDOUT</text>
<text x="109" y="161.3">SDI1_SDOUT</text>
<text x="24.6" y="162.7">1</text>
<text x="24.6" y="164.6">1</text>
<text x="29.4" y="162.7">FMC_SDI1_SDOUT</text>
<text x="29.4" y="164.6">FMC_SDI1_LOS</text>
<text x="51.9" y="163.2">FMC_SDI1_LOS</text>
<text x="51.9" y="167">FMC_SDI1_LOCK</text>
<text x="109" y="163.2">SDI1_LOS</text>
<text x="109" y="167">SDI1_LOCK</text>
<text x="24.6" y="168.4">1</text>
<text x="29.4" y="168.4">FMC_SDI1_LOCK</text>
</g>
<g font-size="1.4">
<text x="30.5" y="1.4">5</text>
<text x="87.7" y="1.4">4</text>
<text x="144.8" y="1.4">3</text>
<text x="202" y="1.4">2</text>
<text x="259.1" y="1.4">1</text>
<text x=".5" y="28.9">D</text>
<text x="288.2" y="28.9">D</text>
<text x=".5" y="80.3">C</text>
<text x="288.2" y="80.3">C</text>
<text x=".5" y="131.7">B</text>
<text x="288.2" y="131.7">B</text>
<text x=".5" y="183.2">A</text>
<text x="288.2" y="183.2">A</text>
<text x="30.5" y="209.1">5</text>
<text x="87.7" y="209.1">4</text>
<text x="144.8" y="209.1">3</text>
<text x="202" y="209.1">2</text>
<text x="259.1" y="209.1">1</text>
</g>
</svg>
